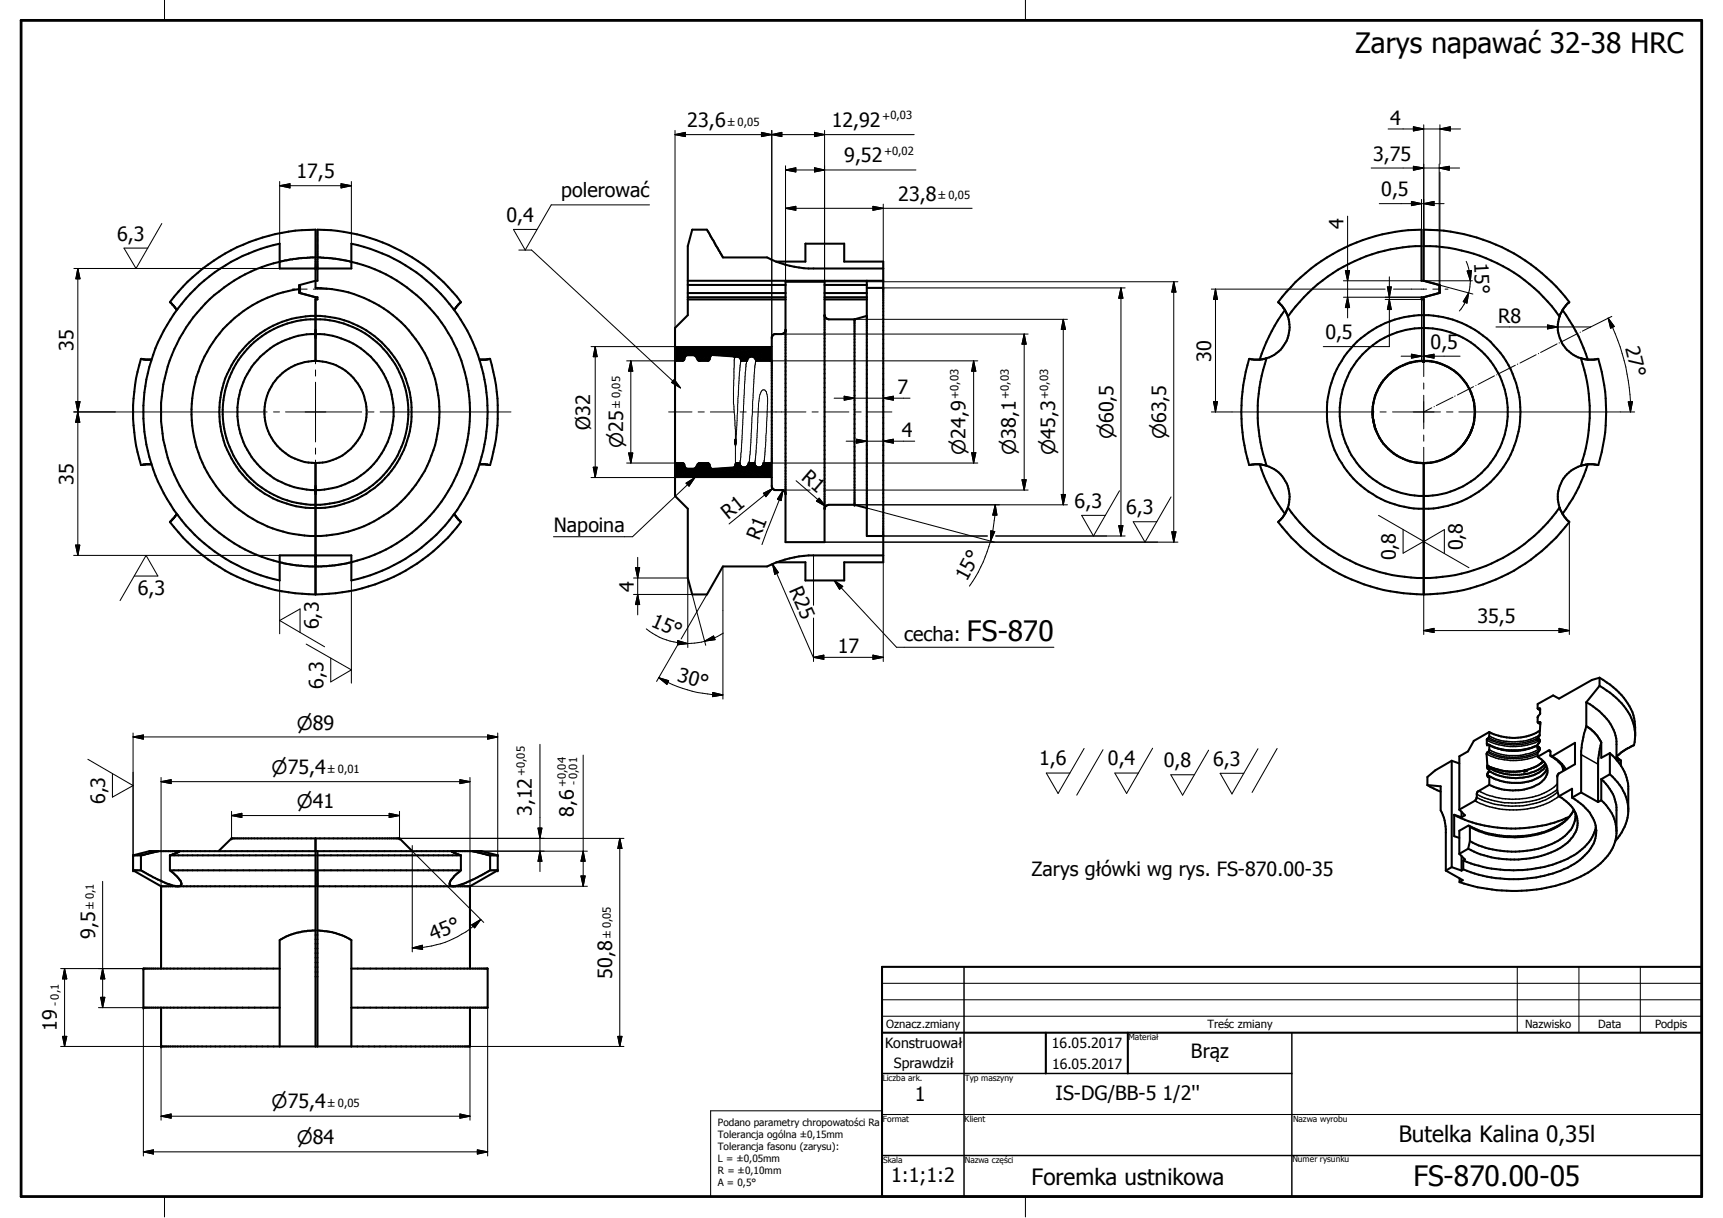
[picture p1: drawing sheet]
<svg xmlns="http://www.w3.org/2000/svg" width="297mm" height="210mm" viewBox="0 0 297 210" stroke-linecap="round" stroke-linejoin="round" font-family="sans-serif">
<g fill="none" stroke="#000" stroke-width=".35">
<path d="M51.6 49.8a21.4 21.4 0 0 0-15.2 32.7 21.4 21.4 0 0 0 36 0 21.4 21.4 0 0 0-15.2-32.7l-2.8-.2v-10a31.4 31.4 0 0 0-25.1 12.5l1.2 1.3M51.7 49.1v1.4M54.4 46.3h-6.2v-4.3a29.7 29.7 0 0 0-23.5 29 29.7 29.7 0 0 0 23.5 29v-4.3h12.4v4.3a29.7 29.7 0 0 0 23.5-29 29.7 29.7 0 0 0-23.5-29v4.3h-5.9M54.4 44.4h-1.1a26.5 26.5 0 0 0-24.4 18.8 26.6 26.6 0 0 0 8.1 27.9 27.1 27.1 0 0 0 16.3 6.5l3.8-.1a26.6 26.6 0 0 0 23.9-27.7 26.6 26.6 0 0 0-26.3-25.4M54.4 51.2l-2.8-.7v-1.4l3.1-.7v-8.8a31.5 31.5 0 0 1 24.8 12.5l-1.2 1.3M54.4 51.2h.3v.4h-.3M54.4 51.2v11M118.6 48.4h33.7M118.6 51.6h16.8M118.6 51.2h16.8M118.6 49.1h16.8M118.6 50.5h16.8"/>
<path d="M133.9 45.1h4.9v-3.1h6.7v3.1h6.8v51.8h-6.8v3.1h-6.7v-3.1h-4.9M135.4 48.4v45h6.8v-45M135.4 57l-.4 .5-1.4 .1-.4 .2-.1 .3v25.8l.1 .3 .4 .3h1.4l.4 .5M135.4 48.6h6.8M142.2 51.6h7.2M142.2 51.2h7.2M142.2 54.3l.1 .4 .6 .3h4.4M142.2 49.1h7.2M142.2 50.5h7.2M147.3 55v32M149.4 48.4v44h2.9M149.4 49.6h2.9"/>
<path d="M149.4 54.4l-2.1 .6M152.3 46.3h-12.9a17.6 17.6 0 0 1-7.2-1.9h-7.6l-2.7-4.8h-2.6l-.7 2.8v11.9l-2.2 2.2v29l2.2 2.2v11.9l.7 2.8h2.6l2.7-4.8h7.6l1.6-.7 1.5-.5 2.4-.5 1.7-.2h12.9M221.5 53.4a29.9 29.9 0 0 0-4.3 8.6M222 54.6a5.6 5.6 0 0 1-3.6 7.1M245.1 42.4a28.6 28.6 0 0 0-23.1 12.2M245.4 48.4h-.3v-8.8a31.5 31.5 0 0 0-24.8 12.5 4.6 4.6 0 0 1 1.5 1.9l.2 .6M245.4 51.2h-.3v.4h.3M245.4 42.4a28.6 28.6 0 0 1 23.5 12.2M245.4 48.4v-8.8a31.3 31.3 0 0 1 25.1 12.5 5.6 5.6 0 0 0-1.5 2l-.1 .5M245.4 51.2v11M245.4 48.4l2.7 .7v1.4l-2.7 .7M245.4 48.4l2.8 .7v1.4l-2.8 .7"/>
<path d="M268.9 54.6a5.7 5.7 0 0 0 3.6 7.1M269.4 53.4a27.8 27.8 0 0 1 4.3 8.6M24.6 61.9h.1M26.1 62l-1.8-.2a31 31 0 0 0 0 18.3l1.8-.1M54.4 79.8v22.6M54.4 62.2a8.8 8.8 0 0 1 8.8 8.8 8.8 8.8 0 0 1-8.8 8.8M54.4 62.2a8.8 8.8 0 0 0-8.8 8.8 8.8 8.8 0 0 0 8.8 8.8M82.7 62l1.8-.2a32 32 0 0 1 0 18.3l-1.8-.1M116.4 62.2l1.4-.1 .1-.1 .2-.6 .3-.2 1.4 .1 .6 .8 .2 .1 1.5-.1 .2-.2 .2-.6 .2-.1 4.6 .3a.73 .73 0 0 1 .5 .7h1a.78 .78 0 0 1 .8-.8 .78 .78 0 0 1 .7 .8h2.8M116.4 79.8l1.5 .1 .2 .7 .2 .2h1.4l.9-1h1.5l.2 .2 .2 .6 .2 .2 3.9-.2 .2-.3v-.4l.2-.1h.5l.1 .4 .3 .3a.79 .79 0 0 0 1.2-.6l1-.1a.76 .76 0 0 0 .7 .8 .76 .76 0 0 0 .8-.8h1.5M126.8 75.7v.8M127.7 61.9h.1"/>
<path d="M218.4 61.7a28.6 28.6 0 0 0 0 18.6M218.4 61.7l-1.1 .3-2-.2a32 32 0 0 0 0 18.3l1.8-.1 1.3 .3M236.6 71.5l.3 1.7M236.6 71.5l.1 .6M236.8 72.5l.1 .7M236.9 73.2l.2 .9M236.9 73.2a8.6 8.6 0 0 0 4.4 5.6M237.3 67.7a8.7 8.7 0 0 0 6.3 11.9M237.3 67.7l-.5 1.7-.2 1.1M241.9 79l1.7 .6M243.6 79.6l1.8 .2M245.4 79.8v22.6"/>
<path d="M245.4 62.2a9.1 9.1 0 0 0-8.1 5.5M245.4 62.2l1.8 .2 1.4 .4M248.9 62.9l.3 .2a8.1 8.1 0 0 1 3.9 3.5M252 76.9a9 9 0 0 1-6.6 2.9M253.1 66.6a8.8 8.8 0 0 0-8.3-4.4 8.8 8.8 0 0 0-7.5 5.5M253.1 66.6a8.8 8.8 0 0 1-.8 10l.8-1.2M253.1 66.6a8.5 8.5 0 0 1 0 8.8M253.1 75.4a8.8 8.8 0 0 1-7.7 4.4M253.9 73.7l-.8 1.7M272.5 61.7l1.1 .3 1.9-.2a31.5 31.5 0 0 1 0 18.3l-1.7-.1-1.3 .3M272.5 61.7a28.6 28.6 0 0 1 0 18.6M30.5 88.6l-1.2 1.4a31.4 31.4 0 0 0 25.1 12.4"/>
<path d="M78.3 88.6l.5 .7 .6 .6a31.1 31.1 0 0 1-25 12.5M84.1 80.1h.1M147.3 87h-4.4l-.6 .2-.1 .5M147.3 87l2.1 .5M217.2 80a28.5 28.5 0 0 0 4.3 8.6M218.4 80.3a5.6 5.6 0 0 1 3.6 7.2M222 87.5a28.6 28.6 0 0 0 46.9 0M222 87.5a6 6 0 0 1-1.7 2.5 31.5 31.5 0 0 0 25.1 12.4M268.9 87.5l.2 .6a5.4 5.4 0 0 0 1.4 1.9 31.5 31.5 0 0 1-25.1 12.4M272.5 80.3a5.6 5.6 0 0 0-3.6 7.2M273.7 80a28.5 28.5 0 0 1-4.3 8.6M275.8 116.8l-1.4 .4-5.6 3.2-1-.6-2.7 1.5v.9"/>
<path d="M275.8 118.2l-2.3 2.8M275.8 116.8v1.4M275.8 118.2a11.8 11.8 0 0 1 5.8 6.5l.3 1.6M275.8 116.8a11.7 11.7 0 0 1 5.9 7l.2 3-.2 1.6-1.4 .7-1.6 1.3M246.1 135.3l2.3 .2v4.2l.5 1.2 .4 2v7.1M246.1 135.3l2.3 1.1M250.3 131.1l1.3 .5M250.3 131.1v18.3M250.3 131.1l-2.9 1.7-1.3 1.1v1.4M251.6 139.5l1 1-.6 .3M252 139.9v.9M256.5 132v.3l.2 .1"/>
<path d="M256.5 133.3h.1M256.7 128.4l.9 .4 1.6 .4a8.6 8.6 0 0 0 3.1 0l1.6-.3 1.2-.5M256.7 135.3l-2 1.1-.2 1.2-.2 .4-2.7 1.5M256.7 126.2l-2.6 1.5-1 1.8-1.5 .8v9.2M256.7 126.2v.7l-.4 .5v.9l.4 .1v1.1l-.4 .4 .2 2.1M256.7 132.4v.6a.65 .65 0 0 0-.2 .8h.2M256.7 133.8v1.5M265.1 127.4l.3 .2M265.1 127.4h.2l.1 .2-.1 .4-.2 .3v.5M265.1 128.8h.2l.1 .1-.1 .5-.2 .3v.7M265.1 130.4l.6 .5 .7 .7M265.1 128.8l.3 .2"/>
<path d="M265.1 122.2l.4-.1v.9l-.4 .6v.9h.4l.1 .1-.2 2.1-.3 .3v.4M265.1 122.2l.4 .2M265.1 124.5l.5 .3M265.2 127.5h.1M265.5 125.9a8.9 8.9 0 0 1-8.8 .3M265.6 131.6l-.1 .1M265.6 131.6l-1.1 .6-2 .6a9 9 0 0 1-3.8 0l-1.1-.3-1.1-.5M265.9 131.3l-.3 .3M266.1 131.2l-.4 .3M266.4 131.6l.2 .3M266.4 131.6a5.9 5.9 0 0 1-4.4 1.9l-2.5-.1-1.6-.5-1.2-.5M266.6 131.9a2.58 2.58 0 0 1-1.7 3.4 9.4 9.4 0 0 1-8.2 0"/>
<path d="M266.6 131.9a4.9 4.9 0 0 1-3.9 2.1h-.7a9.3 9.3 0 0 1-4.1-.5l-1.2-.6M266.7 132.3a4.4 4.4 0 0 1-3.6 2.4 9.7 9.7 0 0 1-3.6 .1l-1.6-.5-1.2-.5M267.4 130.3h.2l3.9-2.3v3.7l-2.8 1.6-.2 .4v2.5l.2 1M267.4 130.3l-.2-.9-.2-.1-1.9 1.1M267.4 130.3l1 .7 .8 .7 .5 1M268.7 137.2l2.3-1.3v1.6M268.7 137.2l1.3 .9 1.3 1.4M271 137.5a7.6 7.6 0 0 1 4.1 5.2 5.5 5.5 0 0 1-2.3 5.1 16.3 16.3 0 0 1-8 3.4 22.7 22.7 0 0 1-12.5-1.4M271.3 139.5a5.2 5.2 0 0 1-1.7 2.1 14.2 14.2 0 0 1-6.8 2.5 17.6 17.6 0 0 1-9.7-1.8l-1.5 .9v4M271.3 139.5a4.1 4.1 0 0 1-.7 5.4 13 13 0 0 1-8.1 3.1 16.1 16.1 0 0 1-9.4-1.7M271.6 140a4.8 4.8 0 0 1-2.6 4.7 16.4 16.4 0 0 1-15.6 .2M272.6 136.6l-1.6 .9"/>
<path d="M272.6 136.6l2.9 1.6M273.5 121a9.5 9.5 0 0 1 5.1 6.3l.1 3.6M273.5 121v4.1M273.5 125.1l-.4 1.3-.5 3.1v7.1M273.5 125.1l1.4 1.2 .6 .6 .6 1M276.1 137.9a7.1 7.1 0 0 1 2.6 5.2M276.1 134.3a7.8 7.8 0 0 1 2.6 4.8v4.5a7.9 7.9 0 0 1-3.8 6 24.7 24.7 0 0 1-14.3 3.9l-2.5-.1-3.4-.5-3.1-.9M276.1 137.9l-.6 .3M276.1 127.9l-.6 3.3v7M276.1 127.9v2.7l1.4-.8M276.1 134.3v3.6M277.5 133.4a8.7 8.7 0 0 1 3.2 6"/>
<path d="M277.5 129.8a8.6 8.6 0 0 1 3.2 5.7v4.4a8.3 8.3 0 0 1-2.2 5M277.5 133.4l-1.4 .9M277.5 129.8v3.6M278.7 130.5l.7 .6v.9M22.9 147.4v2.6M22.9 147.4l2.9-.7h57.2l2.8 .7M22.9 150h1.4M22.9 150l4.9 2.7M24.3 150l1.5 .8a19.1 19.1 0 0 0 4.5 1.9M24.3 147.4v2.6M27.3 146.7l-2.9 .7h-1.5M27.8 152.7v14.2"/>
<path d="M27.8 152.7h26.6M29.3 150l1.3 1.2a1.44 1.44 0 0 1 .6 1.4l-.3 .1M29.3 150h25.1M31 146.7l-1.6 .7M37.7 146.7l2.2-2.2h29l2.2 2.2M54.4 144.5v35.8M54.4 147.4h-25.1v2.6M54.7 146.7v33.6M54.7 147.4h24.8v2.6M54.7 152.7h26.3M54.7 150h24.8M77.8 146.7l1.6 .7"/>
<path d="M77.8 146.7h.1M79.5 150l-1 .8a3.3 3.3 0 0 0-1 1.6l.4 .3M81 152.7v14.2M81.4 146.7l3 .7h1.4M84.5 150l-4.1 2.1-2 .6M84.5 147.4v2.6M84.5 150h1.3M85.8 147.4v2.6M85.8 150l-4.8 2.7M249.3 150l2.9 1.7-.6 .3M250.3 149.4l1.7 .6M250.3 149.4l-1 .6"/>
<path d="M250.7 140.4l1.3 .4M250.7 140.4v3.7l.9 .3M250.7 140.4a23.5 23.5 0 0 0 19.8 .4M251.6 147.2l1 .9-.3 .2M251.6 151.4v.6M252 147.5v2.5M252.3 148.3v1.5M252.3 149.8l-.3 .2M253.1 146.3l-1.5 .9M253.3 142.3l.1 .2v2.4M253.4 144.9l-.3 1.4M275.1 142.5a8.3 8.3 0 0 1-4.8 5.5 23.3 23.3 0 0 1-10.9 1.9 24 24 0 0 1-7.1-1.6"/>
<path d="M27.8 173.7v6.6h53.2v-6.6M48.2 166.9h-23.5v6.8h23.5M54.4 160.4a11.3 11.3 0 0 0-6.2 1.6v18.3M54.7 160.4h.5a11.7 11.7 0 0 1 4.3 1l1.1 .6v18.3M60.6 166.9h23.5v6.8h-23.5M152.1 166.6h141.3v39.6h-141.3zM152.1 178h141.3M180.3 178v7M194.4 178v7"/>
<circle cx="54.4" cy="71" r="13.5"/>
<circle cx="54.4" cy="71" r="16.6"/>
<circle cx="54.4" cy="71" r="16"/>
<circle cx="245.4" cy="71" r="14.5"/>
<circle cx="245.4" cy="71" r="16.7"/>
</g>
<g fill="#000">
<circle cx="54.4" cy="57.6" r=".18"/>
<circle cx="54.4" cy="46.3" r=".18"/>
<circle cx="54.7" cy="46.3" r=".18"/>
<circle cx="135.4" cy="56.9" r=".18"/>
<circle cx="142.2" cy="54.3" r=".18"/>
<circle cx="147.3" cy="55" r=".18"/>
<circle cx="149.4" cy="54.4" r=".18"/>
<circle cx="116.4" cy="79.8" r=".18"/>
<circle cx="116.4" cy="62.2" r=".18"/>
<circle cx="126.8" cy="75.9" r=".18"/>
<circle cx="126.8" cy="76.3" r=".18"/>
<circle cx="126.8" cy="76.5" r=".18"/>
<circle cx="126.8" cy="76.2" r=".18"/>
<circle cx="126.8" cy="75.8" r=".18"/>
<circle cx="126.8" cy="76" r=".18"/>
<circle cx="126.8" cy="76.1" r=".18"/>
<circle cx="126.8" cy="76.4" r=".18"/>
<circle cx="245.4" cy="62.2" r=".18"/>
<circle cx="245.4" cy="79.8" r=".18"/>
<circle cx="54.4" cy="95.7" r=".18"/>
<circle cx="54.4" cy="84.5" r=".18"/>
<circle cx="147.3" cy="87" r=".18"/>
<circle cx="149.4" cy="87.5" r=".18"/>
<circle cx="256.4" cy="128.3" r=".18"/>
<circle cx="256.4" cy="132.1" r=".18"/>
<circle cx="256.5" cy="132.3" r=".18"/>
<circle cx="256.5" cy="132" r=".18"/>
<circle cx="256.5" cy="133.8" r=".18"/>
<circle cx="256.5" cy="132.4" r=".18"/>
<circle cx="256.6" cy="132.4" r=".18"/>
<circle cx="256.7" cy="132.4" r=".18"/>
<circle cx="256.7" cy="133.8" r=".18"/>
<circle cx="262.7" cy="132.8" r=".18"/>
<circle cx="262.8" cy="132.8" r=".18"/>
<circle cx="262.9" cy="132.8" r=".18"/>
<circle cx="263" cy="132.8" r=".18"/>
<circle cx="263.1" cy="132.8" r=".18"/>
<circle cx="263.1" cy="132.7" r=".18"/>
<circle cx="263.2" cy="132.7" r=".18"/>
<circle cx="265.1" cy="127.4" r=".18"/>
<circle cx="265.1" cy="128.8" r=".18"/>
<circle cx="265.1" cy="128.9" r=".18"/>
<circle cx="265.1" cy="127.5" r=".18"/>
<circle cx="265.2" cy="128.9" r=".18"/>
<circle cx="265.2" cy="127.5" r=".18"/>
<circle cx="265.3" cy="128.9" r=".18"/>
<circle cx="265.3" cy="126.9" r=".18"/>
<circle cx="265.3" cy="127.5" r=".18"/>
<circle cx="265.3" cy="127.6" r=".18"/>
<circle cx="265.4" cy="129" r=".18"/>
<circle cx="265.4" cy="127.6" r=".18"/>
<circle cx="278.9" cy="130.7" r=".18"/>
<circle cx="279" cy="130.8" r=".18"/>
<circle cx="279.1" cy="130.8" r=".18"/>
<circle cx="279.3" cy="131" r=".18"/>
<circle cx="22.9" cy="150" r=".18"/>
<circle cx="22.9" cy="147.4" r=".18"/>
<circle cx="25.8" cy="146.7" r=".18"/>
<circle cx="27.8" cy="152.7" r=".18"/>
<circle cx="39.9" cy="144.5" r=".18"/>
<circle cx="68.9" cy="144.5" r=".18"/>
<circle cx="85.8" cy="150" r=".18"/>
<circle cx="85.8" cy="147.4" r=".18"/>
<circle cx="24.7" cy="166.9" r=".18"/>
<circle cx="24.7" cy="173.7" r=".18"/>
<circle cx="27.8" cy="180.3" r=".18"/>
</g>
<g fill="none" stroke="#000" stroke-width=".17">
<path d="M28.4 0v3.5M176.8 0v3.5M50.4 49.8h.4M51.9 49.8h1.1M54 49.8h2.5M54.4 55.8v6.9M116.4 59.7h16.7l-10.3 1.5zM116.4 59.7l1.8 1.6-1.8 .9zM116.4 59.7l1.9 1.6h-.1zM116.4 59.7l2 1.5-.1 .1zM116.4 59.7l3.2 1.5h-1.2zM116.4 59.7l6.3 1.5h-3.1z"/>
<path d="M116.4 59.7l6.4 1.5zM243.3 49.8h2.7M247 49.8h1.1M249.1 49.8h.5M268.4 59.3l-2.8 1.4M268.8 59.1h.1M272 57.4l-2.8 1.5M272.5 57.2l-.1 .1M274.2 56.3l-1.4 .8M19.9 71h26.2M47.2 71h1M49.2 71h13.2"/>
<path d="M54.4 63.8v1M54.4 65.9v10.3M54.4 77.2v1.1M54.4 79.3v6.9M63.4 71h1.1M65.5 71h22.6M115.3 71h4M116.4 62.2l1.6-.3-.4 .3zM116.4 62.2l1.7-.7-.1 .4zM116.4 62.2l1.8-.9zM116.4 79.8l1.8 .8-1.8 1.7zM116.4 79.8l1.8 .8z"/>
<path d="M116.4 79.8l1.6 .3 .1 .4zM116.4 79.8h1.2l.4 .3zM117.6 62.2l.3-.1zM117.6 62.2l.4-.3zM117.6 79.8l.4 .3zM117.6 79.8l.3 .1zM119.6 61.2h3.1zM119.6 61.2h3.1M119.7 61.3l3-.1zM119.7 61.3h2.9zM119.7 61.3h2.9M119.8 61.3h2.8z"/>
<path d="M119.8 61.3h2.7zM119.8 61.3h2.7M119.9 61.4l2.6-.1zM119.9 61.4h2.6l-2.2 .6zM119.9 61.4h2.6M120.3 62l2.2-.6-.2 .5zM120.3 62l2-.1-1.7 .3zM120.3 62l.3 .2zM120.4 71h1M120.4 62.1l.2 .1zM120.4 79.9l.2-.1zM120.4 79.9l.2-.1-.3 .2z"/>
<path d="M120.6 62.2l1.7-.3-.3 .3zM120.6 79.8h1.4l.3 .3zM122 62.2l.2-.1zM122 62.2l.3-.2zM122 62.2l.3-.3zM122 79.8l.3 .3zM122 79.8l.3 .2zM122 79.8l.2 .1zM122.5 71h4M122.8 61.2l10.3-1.5-6.7 1.7zM126.4 69.4h.1M126.4 61.4l6.7-1.7-6 1.7z"/>
<path d="M126.4 61.4h.7zM126.4 61.4h.5zM126.5 61.4h.4zM126.6 61.5l.3-.1zM126.7 61.5h.1M126.7 61.6h.1M126.7 61.5l-.3 8 .3 2.2 .1 4M126.8 76.5v3.6M126.9 79.9l.6 .1h-.7zM127 79.8l.5 .2-.6-.1zM127 79.8l.5 .2zM127.1 61.4l6-1.7-3.6 1.7z"/>
<path d="M127.1 61.4h2.4zM127.1 61.4h2.4M127.2 79.8h.3v.2zM127.3 61.5l2.2-.1zM127.3 61.5h1.9l-1.7 .1zM127.5 79.8h.1M127.5 61.6l1.7-.1zM127.5 61.6h1.6l-1.4 .2zM127.6 71h1M127.7 61.8l1.4-.2-.2 .2zM127.7 61.8h1.2l-.1 .2zM127.7 61.8l1.1 .2h-1.1z"/>
<path d="M127.7 62h1.1v.2zM127.7 62l1.1 .2h-1zM127.8 62.2l-.3 2.1-.7 12.6M128.8 62.2l-.3 2-.6 11.5-.4 4.1M129.1 79.8h.1M129.1 79.8h1l-1.1 .2zM129.5 61.4l3.6-1.7-3.4 1.7zM129.7 61.4l3.4-1.7-3.2 1.8zM129.7 71h9.2M129.9 61.5l3.2-1.8-3 1.9zM130.1 79.8h.1M130.1 61.6l3 .6-2.9-.4z"/>
<path d="M130.1 61.6l3-1.9v2.5zM130.2 61.8l2.9 .4-2.8-.2zM130.3 62l2.8 .2h-2.8zM130.3 62.2l-.2 .9-.1 1.5-.5 11.7-.4 3.5M131.6 79.8h1.5l-1.5 .2zM131.7 79.8h.1M131.7 79.8h-.1M131.7 79.8l.3-3 .2-5.1a14.6 14.6 0 0 0-.1-4.2 .5 .5 0 0 0-.5-.3 .5 .5 0 0 0-.5 .5 12.5 12.5 0 0 0-.4 4l-.4 6.3-.2 1.8M131.7 79.6v.1M140 71h1.1M142.2 71h4.1M147.4 71h1.1"/>
<path d="M149.5 71h4.3M212.4 71h24.5M237.9 71h1.1M240.1 71h8.2M245.4 60.4v4.5M245.4 66v1.1M245.4 68.1v5.8M245.4 75v1M245.4 77.1v4.5M246.8 70.3l-1.4 .7M247.3 70.1h-.1M249.4 71h1.1"/>
<path d="M250.5 68.5l-2.9 1.4M250.9 68.2l-.1 .1M251.5 71h27.9M254 66.6l-2.8 1.5M254.4 66.4h.1M257.6 64.8l-2.8 1.5M258 64.6h.1M261.2 62.9l-2.8 1.5M261.7 62.7l-.1 .1M264.8 61.1l-2.8 1.5M265.3 60.9l-.1 .1M116.4 82.3l6.4-1.5 10.3 1.5z"/>
<path d="M116.4 82.3l6.4-1.5zM116.4 82.3l3.2-1.5h3.1zM116.4 82.3l2-1.5h1.2zM116.4 82.3l1.9-1.5h.1zM116.4 82.3l1.8-1.7 .1 .2zM119.6 80.8h3.1zM119.6 80.8h3.1M119.7 80.8h3zM119.7 80.8h2.9zM119.7 80.7h2.9M119.8 80.7l2.8 .1zM119.8 80.6h2.7"/>
<path d="M119.9 80.6l2.6 .1h-2.7zM119.9 80.6h2.6v.1zM120.3 80l2.2 .6h-2.6zM120.3 80l2 .1 .2 .5zM120.3 80l.3-.2 1.7 .3zM122.8 80.8l3.6-.2 6.7 1.7zM126.4 80.6h1.8zM126.4 80.6h1.8l4.9 1.7zM126.6 80.5l1.6 .1zM126.6 80.5h1.4zM126.7 80.4h1.1l.2 .1zM126.8 80.1h.1"/>
<path d="M126.8 80.3l1 .1h-1.1zM126.8 80.3l.8-.1 .2 .2zM126.8 80.2h.8l-.8 .1zM126.8 80.1l.8 .1zM126.8 80.1l.7-.1 .1 .2zM126.8 80h.7l-.7 .1zM128.2 80.6l4.9 1.7zM128.4 80.6h2.3l2.4 1.7zM128.4 80.6h2.3zM128.4 80.5h2.3M128.6 80.5l2.1 .1zM128.6 80.5l.2-.1 1.7 .1z"/>
<path d="M128.8 80.4h1.5l.2 .1zM128.9 80.2l1.4 .2h-1.5zM128.9 80.2h1.3l.1 .2zM129 80l1.2 .2h-1.3zM129 80h1.1l.1 .2zM129 80l1.1-.2v.2zM130.7 80.6h.3l2.1 1.7zM131 80.6l.1-.1 2 1.8zM131.1 80.5l.3-.1 1.7 1.9zM131.4 80.4l1.7-.6v2.5zM131.5 80.2l1.6-.4-1.7 .6zM131.6 80l1.5-.2-1.6 .4z"/>
<path d="M28.4 206.2v3.5M176.8 206.2v3.5"/>
</g>
<g fill="none" stroke="#000" stroke-width=".25">
<path d="M256.3 130a10.7 10.7 0 0 0 8.8 .2M256.3 128.2l.3 .1M256.3 127.6a10.2 10.2 0 0 0 9.1 0M256.4 129.7a10 10 0 0 0 8.7 .1M256.4 131.9a9.9 9.9 0 0 0 6.9 .8M256.5 127.3a9.6 9.6 0 0 0 8.6 .1M256.6 127.1a9.5 9.5 0 0 0 8.5 .1M256.7 128.4a9 9 0 0 0 8.4 0M257.6 128.8a11 11 0 0 0 5.6 .2l1-.2M265.2 122.2l.3 .1M265.2 124.5l.4 .3M265.3 129.5a9.6 9.6 0 0 1-8.7 0"/>
<path d="M265.4 122.1l.1 .1M265.4 126.6a9.2 9.2 0 0 1-8.7 .3M265.4 129a7.9 7.9 0 0 1-3.7 1.2 8.4 8.4 0 0 1-5-1M265.4 124.5h.2M266.9 129.4l.4 .2M267.6 130.3l1.7 1.3 .7 1M268.5 135.1a9.9 9.9 0 0 1-7.2 2.6 12.9 12.9 0 0 1-6.4-1.4M268.5 136a12.4 12.4 0 0 1-9.7 2.3l-2.8-.8-1.4-.6M268.5 136.5a11.9 11.9 0 0 1-8.4 2.4 12.9 12.9 0 0 1-5.5-1.5M268.7 137.2a12.8 12.8 0 0 1-8.4 2.4 14.4 14.4 0 0 1-6-1.6M269.3 132l.1 .9M271.3 139.6a8.1 8.1 0 0 1-5.6 4.1 16.7 16.7 0 0 1-12.3-1.2"/>
<path d="M272.6 130l2.9 1.7M166.2 166.6v39.6M222.7 178v28.2M152.1 199.1h141.3M152.1 185h70.6"/>
</g>
<path d="M130.3 62.1h2.8" fill="none" stroke="#000" stroke-width=".21"/>
<path d="M130.2 62h2.9" fill="none" stroke="#000" stroke-width=".38"/>
<g fill="#000">
<path d="M48.2 32l1.8-.3v.7zM58.8 31.7l1.8 .3-1.8 .4zM116.4 23.2l1.7-.4v.7zM131.3 22.8l1.8 .4-1.8 .3zM133.1 23.2l1.7-.4v.7zM135.4 29.3l1.8-.4v.7zM135.4 35.9l1.8-.3v.6zM140.4 22.8l1.8 .4-1.8 .3zM140.4 28.9l1.8 .4-1.8 .3zM150.5 35.6l1.8 .3-1.8 .3zM243.3 34.7l1.8 .4-1.8 .3zM243.7 28.7l1.7 .3-1.7 .3z"/>
<path d="M243.7 21.8l1.7 .4-1.7 .4zM245.4 35.1l1.8-.4v.7zM248.1 29l1.7-.3v.6zM248.2 22.2l1.8-.4v.8zM13.4 46.3l.4 1.7h-.7zM116.4 59.7h16.7l-10.3 1.5zM116.4 59.7l1.9 1.6h-.1zM116.4 59.7l2 1.5-.1 .1zM116.4 59.7l6.3 1.5h-3.1zM116.4 59.7l6.4 1.5zM122.8 61.2l10.3-1.5-6.7 1.7zM126.4 61.4l6.7-1.7-6 1.7z"/>
<path d="M176.6 57.6l.3 1.7h-.7zM183.3 55l.4 1.8h-.7zM193.2 49.6l.4 1.8h-.7zM202.3 48.6l.4 1.7h-.7zM209.5 49.8l.4 1.8h-.7zM231.9 46.7h.8l-.4 1.7zM232.3 51.2l.4 1.8h-.8zM239.2 49.4h.7l-.4 1.8zM239.5 51.6l.4 1.7h-.7zM253.2 50.5l-.3 1.7-.6-.2zM252.9 46.7l.8-.1-.2 1.8zM266.8 56l1.8 .3-1.8 .4z"/>
<path d="M277.2 54.8l1.1 1.5-.6 .3zM13.1 69.2h.7l-.4 1.8zM13.4 71l.4 1.8h-.8zM102.6 59.7l.4 1.8h-.7zM108.4 78.1h.7l-.3 1.7zM108.8 62.2l.3 1.8h-.7zM116.2 65.4l1.1 1.4-1.5-.9zM116.4 59.7l1.8 1.6-1.8 .9zM116.4 62.2l1.7-.7-.1 .4zM116.4 62.2l1.8-.9zM116.4 79.8l1.8 .8zM116.4 79.8l1.6 .3 .1 .4z"/>
<path d="M116.4 79.8h1.2l.4 .3zM116.4 62.2l1.6-.3-.4 .3zM117.6 62.2l.4-.3zM117.6 79.8l.4 .3zM117.6 79.8l.3 .1zM117.6 62.2l.3-.1zM116.4 59.7l3.2 1.5h-1.2zM120.3 62l.3 .2zM120.4 79.9l.2-.1zM120.4 62.1l.2 .1zM120.6 79.8h1.4l.3 .3zM120.4 79.9l.2-.1-.3 .2z"/>
<path d="M122 62.2l.3-.2zM122 62.2l.3-.3zM122 79.8l.3 .3zM122 79.8l.3 .2zM122 62.2l.2-.1zM122 79.8l.2 .1zM120.6 62.2l1.7-.3-.3 .3zM119.9 61.4h2.6l-2.2 .6zM120.3 62l2.2-.6-.2 .5zM126.6 61.5l.3-.1zM126.4 61.4h.5zM126.5 61.4h.4z"/>
<path d="M127 79.8l.5 .2-.6-.1zM127 79.8l.5 .2zM126.4 61.4h.7zM127.2 79.8h.3v.2zM127.7 62l1.1 .2h-1zM127.7 61.8l1.1 .2h-1.1zM127.7 62h1.1v.2zM127.7 61.8h1.2l-.1 .2zM127.5 61.6h1.6l-1.4 .2zM127.7 61.8l1.4-.2-.2 .2zM127.3 61.5h1.9l-1.7 .1zM127.5 61.6l1.7-.1z"/>
<path d="M127.1 61.4l6-1.7-3.6 1.7zM129.5 61.4l3.6-1.7-3.4 1.7zM129.7 61.4l3.4-1.7-3.2 1.8zM130.1 61.6l3-1.9v2.5zM129.9 61.5l3.2-1.8-3 1.9zM129.1 79.8h1l-1.1 .2zM130.1 61.6l3 .6-2.9-.4zM131.6 79.8h1.5l-1.5 .2zM131.4 80.4l1.7-.6v2.5zM131.6 80l1.5-.2-1.6 .4zM131.5 80.2l1.6-.4-1.7 .6zM145.5 68.3l1.8 .3-1.8 .4z"/>
<path d="M147.7 75.7l1.7 .3-1.7 .4zM152.3 76l1.7-.3v.7zM152.3 68.6l1.7-.3v.7zM167.5 78h.7l-.4 1.8zM167.8 62.2l.4 1.8h-.7zM209.2 69.2h.7l-.4 1.8zM243.3 61l1.8 .4-1.8 .3zM245.4 61.4l1.8-.4v.7zM280.7 69.3l.7-.1-.3 1.8zM13 93.9h.8l-.4 1.8zM102.3 80.5h.7l-.4 1.8zM109.6 97.8h.7l-.4 1.8z"/>
<path d="M116.4 82.3l6.4-1.5zM116.4 82.3l3.2-1.5h3.1zM116.4 82.3l1.9-1.5h.1zM116.4 82.3l1.8-1.7 .1 .2zM116.4 79.8l1.8 .8-1.8 1.7zM118.3 83.3l1.5-1-1 1.5zM116.4 82.3l2-1.5h1.2zM120.3 80l2.2 .6h-2.6zM120.3 80l2 .1 .2 .5zM126.6 80.5h1.4zM126.7 80.4h1.1l.2 .1zM126.8 80.3l1 .1h-1.1z"/>
<path d="M126.8 80.3l.8-.1 .2 .2zM126.8 80.2h.8l-.8 .1zM126.8 80.1l.8 .1zM126.8 80.1l.7-.1 .1 .2zM126.8 80h.7l-.7 .1zM126.9 79.9l.6 .1h-.7zM126.6 80.5l1.6 .1zM126.4 80.6h1.8zM126.4 80.6h1.8l4.9 1.7zM128.6 80.5l.2-.1 1.7 .1zM128.8 80.4h1.5l.2 .1zM128.9 80.2l1.4 .2h-1.5z"/>
<path d="M128.9 80.2h1.3l.1 .2zM129 80l1.2 .2h-1.3zM129 80h1.1l.1 .2zM129 80l1.1-.2v.2zM130.7 80.6h.3l2.1 1.7zM131.6 85l1.6-.8-1.2 1.4zM131.1 80.5l.3-.1 1.7 1.9zM131 80.6l.1-.1 2 1.8zM128.4 80.6h2.3l2.4 1.7zM128.2 80.6l4.9 1.7zM122.8 80.8l3.6-.2 6.7 1.7zM116.4 82.3l6.4-1.5 10.3 1.5z"/>
<path d="M133.2 97.2l1 1.5-.6 .3zM135 84.5l-.3 1.8-.7-.3zM141.2 85.9l1.1 1.3-1.5-.8zM170.8 91.5l.7 .1-.7 1.7zM171.6 87l.3 1.8h-.7zM176.2 82.7h.7l-.3 1.8zM183 85.2h.7l-.4 1.8zM192.9 90.6h.7l-.4 1.8zM202 91.7h.7l-.4 1.7zM109.9 102.4l.4 1.8h-.7zM113.6 116.8l1.7 .5-.3 .6zM116.8 110.4l1.8 .5-1.8 .2z"/>
<path d="M121.5 110.5l1.5-.9 .3 .6zM140.2 113.3l1.8-.4v.7zM143.8 100l1.5 1-.6 .6zM150.5 112.9l1.8 .4-1.8 .3zM245.4 108.7l1.8-.4v.7zM268.8 108.3l1.7 .4-1.7 .3zM22.9 127l1.8-.3v.7zM27.8 134.7l1.7-.3v.6zM79.3 134.4l1.7 .3-1.7 .3zM84.1 126.7l1.7 .3-1.7 .4zM122.9 119.3l1.7 .5-1.8 .3zM39.9 140.5l1.8-.3v.7z"/>
<path d="M67.1 140.2l1.8 .3-1.8 .4zM81.3 159.4l1.6-.9-1.1 1.4zM92.7 142.7h.7l-.3 1.8zM93.1 146.7l.3 1.7h-.7zM100.2 151h.7l-.4 1.7zM100.5 146.7l.4 1.7h-.7zM106.8 144.5l.4 1.7h-.7zM10.8 178.6h.7l-.4 1.7zM11.1 166.9l.4 1.8h-.7zM17.4 171.9h.7l-.4 1.8zM17.7 166.9l.4 1.8h-.7zM71.1 163.4l1.7-.5 .1 .7z"/>
<path d="M106.5 178.6h.7l-.4 1.7zM24.7 198.5l1.8-.3v.7zM27.8 192.4l1.7-.4v.7zM79.3 192l1.7 .4-1.7 .3zM82.3 198.2l1.8 .3-1.8 .4z"/>
</g>
<path d="M120.3 62h2" fill="none" stroke="#000" stroke-width=".3"/>
<path d="M120.3 80h2" fill="none" stroke="#000" stroke-width=".34"/>
<path d="M3.6 3.5h289.8v202.7h-289.8z" fill="none" stroke="#000" stroke-width=".48"/>
<g fill="none" stroke="#000" stroke-width=".18">
<path d="M27.9 38.5l-4.5 7.8-2-3.5h4.1M48.2 32l1.8-.3v.7zM48.2 32h12.4M48.2 31.3v10.7M58.8 31.7l1.8 .3-1.8 .4zM60.6 31.3v10.7M112 35.3h-17l-4.5 7.8-2-3.6h4.1M116.4 23.2l1.7-.4v.7zM116.4 23.2h41.2M116.4 22.5v34M131.3 22.8l1.8 .4-1.8 .3zM133.1 23.2l1.7-.4v.7z"/>
<path d="M133.1 22.5v35.8M135.4 29.3l1.8-.4v.7zM135.4 35.9l1.8-.3v.6zM135.4 29.3h22.5M135.4 28.6v23M135.4 35.9h32.2M140.4 22.8l1.8 .4-1.8 .3zM140.4 28.9l1.8 .4-1.8 .3zM142.2 22.5v31.8M150.5 35.6l1.8 .3-1.8 .3zM152.3 35.2v14.4h41.7M232.3 37.3v17.5"/>
<path d="M236.4 29h15.2M237.8 35.1h11.2M239.3 22.2h12.5M243.3 34.7l1.8 .4-1.8 .3zM243.7 28.7l1.7 .3-1.7 .3zM243.7 21.8l1.7 .4-1.7 .4zM245.1 34.4v5.2M245.4 35.1l1.8-.4v.7zM245.4 21.5v20.9M248.1 29l1.7-.3v.6zM248.1 28.3v20.8M248.2 22.2l1.8-.4v.8z"/>
<path d="M248.2 21.5v6.8M248.2 29.7v19.4l5.7 1.6M12.7 46.3h42M13.4 46.3l.4 1.7h-.7zM13.4 46.3v49.4M89.4 43.1h2.2l25.7 23.7M101.9 59.7h31.2M102.6 59.7l.4 1.8h-.7zM102.6 59.7v22.6M134.7 57.6h42.5M142.2 48.6h60.9M147.3 55h36.7"/>
<path d="M176.6 57.6l.3 1.7h-.7zM176.6 57.6v26.9M183.3 55l.4 1.8h-.7zM183.3 55v32M193.2 49.6l.4 1.8h-.7zM193.2 49.6v42.8M202.3 48.6l.4 1.7h-.7zM202.3 48.6v44.8M208.8 49.8h30M209.5 49.8l.4 1.8h-.7zM209.5 49.8v21.2M231.6 51.2h13.5"/>
<path d="M231.6 48.4h13.5M231.9 46.7h.8l-.4 1.7zM232.3 51.2l.4 1.8h-.8zM238.8 51.6h6.3v10.5M239.2 49.4h.7l-.4 1.8zM239.5 51.6l.4 1.7h-.7zM239.5 47.7v12h-11.4M240.2 49.8h3.1M245.4 54.3v6.1M245.4 48.4h8.4M252.8 45a8.7 8.7 0 0 1 .7 3.4M252.9 46.7l.8-.1-.2 1.8z"/>
<path d="M253.2 50.5l-.3 1.7-.6-.2zM253.2 50.5a7 7 0 0 1-1.6 3.1M253.5 48.4l-.3 2.1M266.8 56l1.8 .3-1.8 .4zM277.2 54.8l1.1 1.5-.6 .3zM277.2 54.8a35.2 35.2 0 0 1 3.9 16.2M277.9 54.5l-3.7 1.8h-16.3M12.7 71h7.2M13.1 69.2h.7l-.4 1.8zM13.1 69.2l.7 3.6h-.8l.8-3.6zM13.4 71l.4 1.8h-.8zM108 62.2h8.4"/>
<path d="M108 79.8h8.4M108.4 78.1h.7l-.3 1.7zM108.8 62.2l.3 1.8h-.7zM108.8 62.2v17.6M116.2 65.4l1.1 1.4-1.5-.9zM133.1 62.2h35.5M133.1 79.8h35.5M143.8 68.6h13.1M145.5 68.3l1.8 .3-1.8 .4zM145.9 76h11.8M147.7 75.7l1.7 .3-1.7 .4zM149.4 75.3v12.2l22 5.9"/>
<path d="M152.3 76l1.7-.3v.7zM152.3 68.6l1.7-.3v.7zM167.5 78h.7l-.4 1.8zM167.8 62.2l.4 1.8h-.7zM167.8 62.2v17.6M208.8 71h3.6M209.2 69.2h.7l-.4 1.8zM241.6 61.4h10.1M243.3 61l1.8 .4-1.8 .3zM245.4 61.4l1.8-.4v.7zM279.4 71h2.4M280.7 69.3l.7-.1-.3 1.8z"/>
<path d="M12.7 95.7h41.7M13 93.9h.8l-.4 1.8zM23.2 99.3h4l-2-3.6-4.5 7.8M101.9 82.3h31.2M102.3 80.5h.7l-.4 1.8zM109.2 99.6h9.4v12M109.6 97.8h.7l-.4 1.8zM109.9 96.1v9.9M118.3 83.3l1.5-1-1 1.5zM119.8 82.3l-10.8 10.2h-13.6M124.6 97.6v22.9M131.6 85l1.6-.8-1.2 1.4z"/>
<path d="M133.2 97.2l1 1.5-.6 .3zM133.2 97.2l7 16.2M133.2 84.2l-7.5 6.1M134.7 84.5h5M135 84.5l-.3 1.8-.7-.3zM135 84.5l-3.6 9.4M137.2 82.8l5.1 4.4M140.2 95.7v8.6M141.2 85.9l1.1 1.3-1.5-.8zM142 84.5h35.2M142.2 93.4h60.9M147.3 87h36.7"/>
<path d="M152.3 92.4h17.9M152.3 95.7v18.3M170.8 93.3a25.5 25.5 0 0 1-3.7 7.7M170.8 91.5l.7 .1-.7 1.7zM171.6 87l.3 1.8h-.7zM171.6 87a28.8 28.8 0 0 1-.8 6.3M171.7 92.4h22.3M176.2 82.7h.7l-.3 1.8zM183 85.2h.7l-.4 1.8zM192.9 90.6h.7l-.4 1.8zM193 84.6l-4.5 7.8-2-3.6h4.1M201.9 85.6l-4.5 7.8-2-3.5h4"/>
<path d="M202 91.7h.7l-.4 1.7zM237.7 88.8l7.7 4.5-3.5 2v-4.1M245.4 99.6v9.7M249 95.4v-4.1l-3.6 2 7.8 4.5M270.5 90v19.3M48.2 100v9.2M51.7 109v-4.1l-3.5 2 7.8 4.6M52.8 111l7.8 4.4-3.6 2.1v-4.1M60.6 100v17.7M109.2 102.4h10.1l2.4 8.8M109.9 102.4l.4 1.8h-.7zM111.4 108.4l.6 .4a11.2 11.2 0 0 0 6.6 2.1"/>
<path d="M113.6 116.8l1.7 .5-.3 .6zM113.6 116.8a22.3 22.3 0 0 0 11 3M116.8 110.4l1.8 .5-1.8 .2zM116.8 111.1l-3.6 6.3M121.5 110.5l1.5-.9 .3 .6zM121.5 110.5l-.6 .2-2.3 .2M121.9 102.4l-4.5 7.7M122.9 119.3l1.7 .5-1.8 .3zM124.7 109.1l-1.6 .8-1.6 .6M140.2 113.3l1.8-.4v.7zM140.2 113.3h12.1M140.2 106.5v7.5"/>
<path d="M143.8 100l1.5 1-.6 .6zM143.8 100l10.8 11.5h27.1M150.5 112.9l1.8 .4-1.8 .3zM245.4 108.7l1.8-.4v.7zM245.4 108.7h25.1M268.8 108.3l1.7 .4-1.7 .3zM15.2 130.9l7.7 4.5-3.5 2v-4.1M22.9 127l1.8-.3v.7zM22.9 127h62.9M22.9 126.3v21.1M27.8 134.7l1.7-.3v.6zM27.8 134.7h53.2"/>
<path d="M27.8 134v18.7M39.9 139.8v4.7M68.9 139.8v4.7h38.7M79.3 134.4l1.7 .3-1.7 .3zM81 134v18.7M84.1 126.7l1.7 .3-1.7 .4zM85.8 126.3v21.1M93.1 128.3v21.9M100.5 130.1v22.6M186.9 129l-4.5 7.7-2-3.5h4M190.2 129.2l-4.6 7.8M198.7 128.9l-4.5 7.8-2-3.5h4.1"/>
<path d="M208.4 129.3l-4.5 7.7-2.1-3.5h4.1M216.9 129l-4.5 7.8-2-3.5h4M220.2 129l-4.3 7.6M17.7 151.9v21.8M39.9 140.5l1.8-.3v.7zM39.9 140.5h29M67.1 140.2l1.8 .3-1.8 .4zM71.1 145.7v18.3M71.1 146.7l12.3 12.3M77.8 146.7h23.5M78.1 152.7h23.2M81.3 159.4l1.6-.9-1.1 1.4z"/>
<path d="M82.9 158.5a16.6 16.6 0 0 1-11.8 4.9M92.7 142.7h.7l-.3 1.8zM93.1 146.7l.3 1.7h-.7zM100.2 151h.7l-.4 1.7zM100.5 146.7l.4 1.7h-.7zM106.8 144.5l.4 1.7h-.7zM106.8 144.5v35.8M10.5 166.9h14.2M10.8 178.6h.7l-.4 1.7zM11.1 166.9l.4 1.8h-.7zM11.1 166.9v13.4M17 173.7h7.7v25.5"/>
<path d="M17.4 171.9h.7l-.4 1.8zM17.7 166.9l.4 1.8h-.7zM71.1 163.4l1.7-.5 .1 .7zM84.1 173.7v25.5M106.5 178.6h.7l-.4 1.7zM152.1 169.5h141.3M152.1 172.3h141.3M152.1 175.1h141.3M180.3 178v7M261.6 166.6v11.4M272.2 166.6v11.4M282.8 166.6v11.4"/>
<path d="M10.5 180.3h17.3v12.7M24.7 198.5l1.8-.3v.7zM24.7 198.5h59.4M27.8 192.4l1.7-.4v.7zM27.8 192.4h53.2M79.3 192l1.7 .4-1.7 .3zM82.3 198.2l1.8 .3-1.8 .4zM107.6 180.3h-26.6v12.7M152.1 181.8v24.4h-46M152.1 192.1h141.3M152.1 191.4h-29.6v14.8"/>
</g>
<g font-size="4.8">
<text x="233.6" y="9.1">Zarys napawać 32-38 HRC</text>
<text x="166.7" y="110.4">FS-870</text>
<text x="243.7" y="204.4">FS-870.00-05</text>
</g>
<g font-size="3.9">
<text x="241.1" y="196.7">Butelka Kalina 0,35l</text>
<text x="177.8" y="204.1">Foremka ustnikowa</text>
</g>
<g font-size="3.4">
<text x="118.5" y="21.9">23,6</text>
<text x="143.4" y="21.8">12,92</text>
<text x="239.6" y="21.5">4</text>
<text x="145.5" y="27.9">9,52</text>
<text x="236.7" y="27.7">3,75</text>
<text x="51.1" y="30.7">17,5</text>
<text x="96.8" y="33.9">polerować</text>
<text x="154.9" y="34.6">23,8</text>
<text x="238.1" y="33.8">0,5</text>
<text x="20.2" y="41.5">6,3</text>
<text x="87.3" y="38.3">0,4</text>
<text x="231.6" y="39.5" transform="rotate(-90 231.6 39.5)">4</text>
<text x="254.1" y="45.4" transform="rotate(87 254.1 45.4)">15°</text>
<text x="228.5" y="58.5">0,5</text>
<text x="258.3" y="55.6">R8</text>
<text x="280.2" y="59.9" transform="rotate(76 280.2 59.9)">27°</text>
<text x="12.7" y="60.5" transform="rotate(-90 12.7 60.5)">35</text>
<text x="208.8" y="62.3" transform="rotate(-90 208.8 62.3)">30</text>
<text x="246.6" y="60.1">0,5</text>
<text x="154.7" y="67.9">7</text>
<text x="101.7" y="74.1" transform="rotate(-90 101.7 74.1)">Ø32</text>
<text x="155.5" y="75.4">4</text>
<text x="12.7" y="83.5" transform="rotate(-90 12.7 83.5)">35</text>
<text x="138" y="82.6" transform="rotate(41 138 82.6)">R1</text>
<text x="125.6" y="89.5" transform="rotate(-39 125.6 89.5)">R1</text>
<text x="185.2" y="87.6">6,3</text>
<text x="194.1" y="88.6">6,3</text>
<text x="95.5" y="91.7">Napoina</text>
<text x="130.8" y="93.3" transform="rotate(-69 130.8 93.3)">R1</text>
<text x="252.2" y="94.9" transform="rotate(-90 252.2 94.9)">0,8</text>
<text x="109.3" y="102" transform="rotate(-90 109.3 102)">4</text>
<text x="136" y="101.7" transform="rotate(66 136 101.7)">R25</text>
<text x="166.7" y="100.3" transform="rotate(-62 166.7 100.3)">15°</text>
<text x="240.6" y="96.6" transform="rotate(-90 240.6 96.6)">0,8</text>
<text x="23.7" y="102.5">6,3</text>
<text x="112.1" y="107.8" transform="rotate(24 112.1 107.8)">15°</text>
<text x="254.7" y="107.3">35,5</text>
<text x="55" y="108.5" transform="rotate(-90 55 108.5)">6,3</text>
<text x="144.4" y="112.6">17</text>
<text x="155.9" y="110.4">cecha:</text>
<text x="55.7" y="118.7" transform="rotate(-90 55.7 118.7)">6,3</text>
<text x="116.6" y="117.4" transform="rotate(15 116.6 117.4)">30°</text>
<text x="179.2" y="131.9">1,6</text>
<text x="191" y="131.9">0,4</text>
<text x="209.1" y="132">6,3</text>
<text x="200.6" y="132.2">0,8</text>
<text x="18.2" y="138.6" transform="rotate(-90 18.2 138.6)">6,3</text>
<text x="91.7" y="140.6" transform="rotate(-90 91.7 140.6)">3,12</text>
<text x="98.9" y="140.8" transform="rotate(-90 98.9 140.8)">8,6</text>
<text x="177.8" y="151">Zarys główki wg rys. FS-870.00-35</text>
<text x="16.4" y="161.8" transform="rotate(-90 16.4 161.8)">9,5</text>
<text x="74.6" y="162.2" transform="rotate(-23 74.6 162.2)">45°</text>
<text x="105.5" y="168.7" transform="rotate(-90 105.5 168.7)">50,8</text>
<text x="9.8" y="177.8" transform="rotate(-90 9.8 177.8)">19</text>
<text x="205.3" y="182.4">Brąz</text>
<text x="157.7" y="189.8">1</text>
<text x="182" y="189.6">IS-DG/BB-5 1/2''</text>
<text x="153.6" y="203.7">1:1;1:2</text>
</g>
<g font-size="3.2">
<text x="107.4" y="77.2" transform="rotate(-90 107.4 77.2)">⌀25</text>
<text x="191.9" y="75.7" transform="rotate(-90 191.9 75.7)">⌀60,5</text>
<text x="201" y="75.7" transform="rotate(-90 201 75.7)">⌀63,5</text>
<text x="166.5" y="78.4" transform="rotate(-90 166.5 78.4)">⌀24,9</text>
<text x="175.1" y="78.4" transform="rotate(-90 175.1 78.4)">⌀38,1</text>
<text x="181.9" y="78.4" transform="rotate(-90 181.9 78.4)">⌀45,3</text>
<text x="51.2" y="125.7">⌀89</text>
<text x="46.8" y="133.4">⌀75,4</text>
<text x="51.2" y="139.2">⌀41</text>
<text x="46.8" y="191">⌀75,4</text>
<text x="51.2" y="197.2">⌀84</text>
</g>
<g font-size="2.4">
<text x="152.6" y="180.6">Konstruował</text>
<text x="154.1" y="184.1">Sprawdził</text>
<text x="181.4" y="180.6">16.05.2017</text>
<text x="181.4" y="184.2">16.05.2017</text>
</g>
<g font-size="1.9">
<text x="152.1" y="20.7">+0,03</text>
<text x="152.4" y="26.7">+0,02</text>
<text x="165.3" y="68.8" transform="rotate(-90 165.3 68.8)">+0,03</text>
<text x="174" y="68.8" transform="rotate(-90 174 68.8)">+0,03</text>
<text x="180.8" y="68.8" transform="rotate(-90 180.8 68.8)">+0,03</text>
<text x="90.5" y="133.8" transform="rotate(-90 90.5 133.8)">+0,05</text>
<text x="97.6" y="135.7" transform="rotate(-90 97.6 135.7)">+0,04</text>
<text x="99.6" y="135.3" transform="rotate(-90 99.6 135.3)">- 0,01</text>
<text x="10.2" y="173.4" transform="rotate(-90 10.2 173.4)">- 0,1</text>
<text x="152.8" y="177.1">Oznacz.zmiany</text>
<text x="208.2" y="177.1">Treśc zmiany</text>
<text x="262.9" y="177.2">Nazwisko</text>
<text x="275.5" y="177.2">Data</text>
<text x="285.3" y="177.1">Podpis</text>
</g>
<g font-size="1.8">
<text x="125.5" y="21.7">±0,05</text>
<text x="161.8" y="34.3">±0,05</text>
<text x="106.9" y="70.4" transform="rotate(-90 106.9 70.4)">±0,05</text>
<text x="56.5" y="133.1">±0,01</text>
<text x="16.2" y="156.7" transform="rotate(-90 16.2 156.7)">±0,1</text>
<text x="105.3" y="161.7" transform="rotate(-90 105.3 161.7)">±0,05</text>
<text x="56.5" y="190.8">±0,05</text>
</g>
<g font-size="1.7">
<text x="123.7" y="194.1">Podano parametry chropowatości Ra</text>
<text x="123.7" y="196.1">Tolerancja ogólna ±0,15mm</text>
<text x="123.7" y="198.2">Tolerancja fasonu (zarysu):</text>
<text x="123.7" y="200.3">L = ±0,05mm</text>
<text x="123.7" y="202.4">R = ±0,10mm</text>
<text x="123.7" y="204.4">A = 0,5°</text>
</g>
<g font-size="1.5">
<text x="194.6" y="179.2">Materiał</text>
<text x="152.2" y="186.3">Liczba ark.</text>
<text x="166.3" y="186.2">Typ maszyny</text>
<text x="152.2" y="193.3">Format</text>
<text x="166.3" y="193.3">Klient</text>
<text x="222.9" y="193.4">Nazwa wyrobu</text>
<text x="152.2" y="200.5">Skala</text>
<text x="166.3" y="200.5">Nazwa części</text>
<text x="222.8" y="200.3">Numer rysunku</text>
</g>
</svg>
